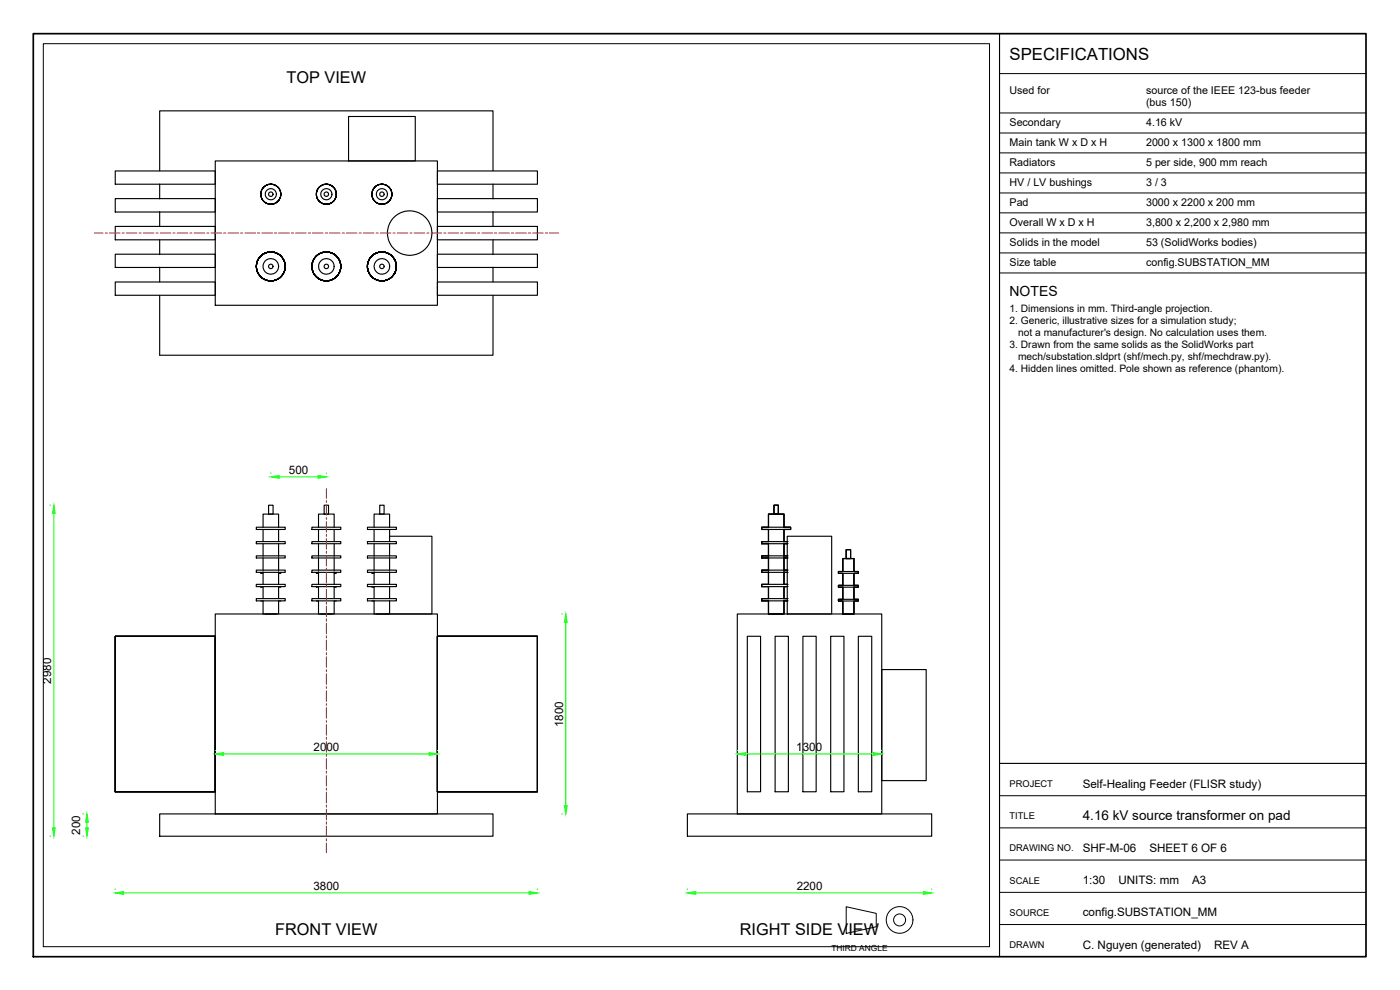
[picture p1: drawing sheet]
<svg xmlns="http://www.w3.org/2000/svg" width="420mm" height="297mm" viewBox="0 0 420 297" stroke-linecap="round" stroke-linejoin="round" font-family="sans-serif">
<!-- layer: VISIBLE -->
<g fill="none" stroke="#000" stroke-width=".34">
<path d="M104.6 35h20v13.3h-20zM34.6 51.3h30v4h-30zM34.6 59.6h30v4h-30zM47.9 51.3v-18h100.1v18M47.9 55.2v4.5M64.6 48.3h66.7v43.3h-66.7zM79.2 56.1a3 3 0 0 1 5 1.2 3 3 0 0 1-3.4 3.9 3 3 0 0 1-1.9-4.8 3 3 0 0 1 3.4-1 3 3 0 0 1 2 2.9 3 3 0 0 0-4.6-2.5 3 3 0 0 0 0 5.2 3 3 0 0 0 4.6-2.5v-.2a3 3 0 0 1-4.2 2.7 3 3 0 0 1-.9-4.9zM95.7 56.2a3 3 0 0 1 5.1 .9 3 3 0 0 1-3.1 4.1 3 3 0 0 1-2.2-4.6 2.98 2.98 0 0 1 3.3-1.2 2.98 2.98 0 0 1 2.1 2.9 2.99 2.99 0 0 0-4.5-2.5 2.99 2.99 0 0 0 0 5.2 2.99 2.99 0 0 0 4.5-2.5v-.2a3 3 0 0 1-4.1 2.8 3 3 0 0 1-1.1-4.9zM112.4 56.2a2.99 2.99 0 0 1 5 .9 2.99 2.99 0 0 1-3 4.1 2.99 2.99 0 0 1-2.3-4.6 2.99 2.99 0 0 1 3.4-1.2 2.99 2.99 0 0 1 2.1 2.9 3 3 0 0 0-4.5-2.5 3 3 0 0 0 0 5.2 3 3 0 0 0 4.5-2.5v-.2a3 3 0 0 1-4.1 2.8 3 3 0 0 1-1.1-4.9zM131.3 51.3h30v4h-30zM131.3 59.6h30v4h-30zM148 55.2v4.5"/>
<path d="M34.6 67.9h30v4.1h-30zM34.6 76.3h30v3.9h-30zM47.9 63.5v4.4M47.9 72v4.4M78.2 76.9a4.3 4.3 0 0 1 7.2 1.4 4.3 4.3 0 0 1-4.4 5.9 4.3 4.3 0 0 1-3.4-6.5 4.3 4.3 0 0 1 7.4 .1 4.3 4.3 0 0 1-3.6 6.5 4.3 4.3 0 0 1-4.1-6.2 4.3 4.3 0 0 1 7.3-.9 4.3 4.3 0 0 1-2.3 7 4.3 4.3 0 0 1-5.3-5.1 4.3 4.3 0 0 1 6.9-2.6 4.3 4.3 0 0 1-.7 7.4 4.3 4.3 0 0 1-6.3-3.9 4.3 4.3 0 0 1 4.4-4.4 4.3 4.3 0 0 1 4.3 4.4 4.3 4.3 0 0 0-6.3-3.9 4.3 4.3 0 0 0-.5 7.4 4.3 4.3 0 0 0 6.8-2.9v-.6v.2a4.3 4.3 0 0 1-6.1 3.7 4.3 4.3 0 0 1-1.3-7zM94.9 76.9a4.3 4.3 0 0 1 7.2 1.7 4.3 4.3 0 0 1-4.9 5.5 4.3 4.3 0 0 1-2.6-6.9 4.3 4.3 0 0 1 7.3 1.1 4.3 4.3 0 0 1-4.4 6 4.3 4.3 0 0 1-3.2-6.8 4.3 4.3 0 0 1 7.4 .5 4.3 4.3 0 0 1-3.9 6.3 4.3 4.3 0 0 1-3.7-6.4 4.3 4.3 0 0 1 7.3-.6 4.3 4.3 0 0 1-2.6 6.8 4.3 4.3 0 0 1-5.1-5.2 4.3 4.3 0 0 1 4.8-3.3 4.3 4.3 0 0 1 3.8 4.4 4.3 4.3 0 0 0-6.4-3.9 4.3 4.3 0 0 0-.5 7.4 4.3 4.3 0 0 0 6.8-2.9l.1-.6v.2a4.3 4.3 0 0 1-6.1 3.7 4.3 4.3 0 0 1-1.3-7zM111.4 77a4.3 4.3 0 0 1 7.3 1.3 4.3 4.3 0 0 1-4.5 5.9 4.3 4.3 0 0 1-3.2-6.7 4.3 4.3 0 0 1 7.4 .5 4.3 4.3 0 0 1-3.9 6.3 4.3 4.3 0 0 1-3.7-6.4 4.3 4.3 0 0 1 7.4-.6 4.3 4.3 0 0 1-3 6.8 4.3 4.3 0 0 1-4.6-5.8 4.3 4.3 0 0 1 7.3-1.1 4.3 4.3 0 0 1-2.3 7 4.3 4.3 0 0 1-5.2-5.3 4.3 4.3 0 0 1 4.7-3.3 4.3 4.3 0 0 1 3.9 4.4 4.4 4.4 0 0 0-6.4-3.9 4.4 4.4 0 0 0-.5 7.4 4.4 4.4 0 0 0 6.8-2.9l.1-.6v.2a4.3 4.3 0 0 1-6 3.7 4.3 4.3 0 0 1-1.6-6.9zM131.3 67.9h30v4.1h-30zM131.3 76.3h30v3.9h-30zM148 72v4.4M148 63.5v4.4M34.6 84.6h30v4h-30z"/>
<path d="M47.9 88.6v18h100.1v-18M47.9 80.2v4.4M131.3 84.6h30v4h-30zM148 80.2v4.4M76.9 158.2h8.7v.7h-8.7zM79 158.3v-4.1h4.6v4.1M79 158.9v3.6M80.6 151.6h1.4v2.6h-1.4zM83.6 158.9v3.6M93.6 158.2h8.7v.7h-8.7zM95.6 158.3v-4.1h4.7v4.1M95.6 158.9v3.6"/>
<path d="M97.3 151.6h1.3v2.6h-1.3zM100.3 158.9v3.6M110.3 158.2h8.7v.7h-8.7zM112.3 158.3v-4.1h4.6v4.1M112.3 158.9v3.6M114 151.6h1.3v2.6h-1.3zM116.9 158.9v3.6M228.6 158.9h2.1M228.6 158.2h8.7v.7h-8.7zM230.6 158.3v-4.1h4.7v4.1M230.6 158.9v3.6M230.7 158.2h-2.1v.7"/>
<path d="M232.3 151.6h1.3v2.6h-1.3zM235.2 158.2h2.1v.7h-2.1M235.3 158.9v3.6M76.9 179.6h8.7v.7h-8.7zM76.9 175.3h8.7v.7h-8.7zM76.9 171.1h8.7v.6h-8.7zM76.9 166.8h8.7v.6h-8.7zM76.9 162.5h8.7v.6h-8.7zM78.3 175.9v.3h.6M78.3 171.7v.3h.6M79 163.1v3.8M79 167.3v3.8"/>
<path d="M79 171.6v3.8M79 176v3.6M83.6 176v3.6M83.6 171.6v3.8M83.6 167.3v3.8M83.6 163.1v3.8M84.3 175.9v.3h-.6M84.3 171.7v.3h-.6M93.6 179.6h8.7v.7h-8.7zM93.6 175.3h8.7v.7h-8.7zM93.6 171.1h8.7v.6h-8.7zM93.6 166.8h8.7v.6h-8.7z"/>
<path d="M93.6 162.5h8.7v.6h-8.7zM95 175.9v.3h.6M95 171.7v.3h.6M95.6 163.1v3.8M95.6 167.3v3.8M95.6 171.6v3.8M95.6 176v3.6M100.3 176v3.6M100.3 171.6v3.8M100.3 167.3v3.8M100.3 163.1v3.8M100.9 175.9v.3h-.6"/>
<path d="M100.9 171.7v.3h-.6M110.3 179.6h8.7v.7h-8.7zM110.3 175.3h8.7v.7h-8.7zM110.3 171.1h8.7v.6h-8.7zM110.3 166.8h8.7v.6h-8.7zM110.3 162.5h8.7v.6h-8.7zM111.6 175.9v.3h.7M111.6 171.7v.3h.7M112.3 163.1v3.8M112.3 167.3v3.8M112.3 171.6v3.8M112.3 176v3.6"/>
<path d="M116.9 176v3.6M116.9 171.6v3.8M116.9 167.3v3.8M116.9 163.1v3.8M116.9 160.9h12.7v23.3h-16.7M228.6 176h2.1M228.6 176h7.8h-1.2M228.6 171.7h2.1M228.6 171.7h7.8h-1.2M228.6 167.4h2.1M228.6 167.4h7.8h-1.2M228.6 163.1h2.1"/>
<path d="M228.6 163.1h7.8h-1.2M230.6 163.1v3.8M230.6 167.3v3.8M230.6 171.6v3.8M230.6 176v3.6M230.7 179.6h-2.1v.7M230.7 175.3h-2.1v.7M230.7 171.1h-2.1v.6M230.7 166.8h-2.1v.6M230.7 162.5h-2.1v.6M235.2 179.6h1.2h-7.8v.7M235.2 175.3h1.2h-7.8v.7"/>
<path d="M235.2 171.1h1.2h-7.8v.6M235.2 166.8h1.2h-7.8v.6M235.2 162.5h1.2h-7.8v.6M235.3 176v3.6M235.3 171.6v3.8M235.3 167.3v3.8M235.3 163.1v3.8M236.3 160.9h13.3v23.3h-13.3zM251.6 172h.7a.69 .69 0 0 1 .7 .3 .69 .69 0 0 1-.1 .8v2.6M251.6 176.2l1.3-.1v3.7M251.6 179.8h6v.5h-6zM251.6 175.6h6v.6h-6z"/>
<path d="M251.6 171.5h6v.5h-6zM252.9 179.8h-1.3v.5M252.9 175.6h-1.3v.6M252.9 171.5h-1.3v.5M252.9 171.4v-3.8h3.4v3.8M254 164.9h1.3v2.7h-1.3zM256.3 175.6h1.3v.6l-1.3-.1v3.7M256.3 171.5h1.3v.5h-.6a.69 .69 0 0 0-.8 .3 .69 .69 0 0 0 .1 .8v2.6M256.3 179.8h1.3v.5h-1.3M34.6 190.9h30v46.7h-30zM64.6 184.2h66.7v60h-66.7zM78.3 180.3h.6"/>
<path d="M79 180.2v4h4.6v-4M79.6 184.2h3.3M83.7 180.3h.6M95 180.3h.6M95.6 180.2v4h4.7v-4M96.3 184.2h3.3M100.3 180.3h.6M111.6 180.3h.7M112.3 180.2v4h4.6v-4M131.3 190.9h30v46.7h-30zM221.3 184.2h43.3v60h-43.3zM224.3 190.9h4v46.7h-4z"/>
<path d="M228.6 180.3h2.1M228.6 180.3h7.8h-1.2M230.6 180.2v4h4.7v-4M232.6 190.9h4v46.7h-4zM241 190.9h3.9v46.7h-3.9zM249.3 190.9h4v46.7h-4zM251.6 180.3h1.3M252.9 180.4v3.8h3.4v-3.8M257.6 190.9h4v46.7h-4zM264.6 200.9h13.4v33.3h-13.4zM47.9 244.2h100.1v6.7h-100.1zM206.3 244.2h73.3v6.7h-73.3z"/>
<circle cx="81.3" cy="58.3" r="1.66"/>
<circle cx="81.3" cy="58.3" r=".67"/>
<circle cx="97.9" cy="58.3" r=".65"/>
<circle cx="97.9" cy="58.3" r="1.67"/>
<circle cx="114.6" cy="58.3" r=".67"/>
<circle cx="114.6" cy="58.3" r="1.67"/>
<circle cx="81.3" cy="79.9" r="2.33"/>
<circle cx="81.3" cy="79.9" r=".67"/>
<circle cx="97.9" cy="79.9" r=".65"/>
<circle cx="98" cy="79.9" r="2.33"/>
<circle cx="114.6" cy="79.9" r=".67"/>
<circle cx="114.6" cy="79.9" r="2.32"/>
<circle cx="122.9" cy="69.9" r="6.7"/>
</g>
<!-- layer: CENTER -->
<g fill="none" stroke="#f00" stroke-width=".3">
<path d="M28.3 69.9h2.6M31.6 69.9h.6M32.9 69.9h3.1M36.7 69.9h.6M37.9 69.9h3.2M41.7 69.9h.7M43 69.9h3.2M46.8 69.9h.7M48.1 69.9h3.2M51.9 69.9h.6M53.2 69.9h3.1M57 69.9h.6"/>
<path d="M58.3 69.9h3.1M62.1 69.9h.6M63.3 69.9h3.2M67.1 69.9h.7M68.4 69.9h3.2M72.2 69.9h.7M73.5 69.9h3.2M77.3 69.9h.6M78.6 69.9h3.1M82.4 69.9h.6M83.7 69.9h3.1M87.5 69.9h.6"/>
<path d="M88.7 69.9h3.2M92.5 69.9h.7M93.8 69.9h3.2M97.6 69.9h.7M98.9 69.9h3.2M102.7 69.9h.6M104 69.9h3.1M107.8 69.9h.6M109.1 69.9h3.1M112.9 69.9h.6M114.1 69.9h3.2M117.9 69.9h.7"/>
<path d="M119.2 69.9h3.2M123 69.9h.7M124.3 69.9h3.2M128.1 69.9h.6M129.4 69.9h3.1M133.2 69.9h.6M134.5 69.9h3.1M138.3 69.9h.6M139.5 69.9h3.2M143.3 69.9h.7M144.6 69.9h3.2M148.4 69.9h.7"/>
<path d="M149.7 69.9h3.2M153.5 69.9h.6M154.8 69.9h3.1M158.6 69.9h.6M159.9 69.9h3.1M163.7 69.9h.6M164.9 69.9h2.7M98 146.6v2.9M98 150.1v.7M98 151.4v3.2M98 155.2v.7M98 156.5v3.2"/>
<path d="M98 160.3v.6M98 161.6v3.1M98 165.4v.6M98 166.7v3.1M98 170.5v.6M98 171.7v3.2M98 175.5v.7M98 176.8v3.2M98 180.6v.7M98 181.9v3.2M98 185.7v.6M98 187v3.1"/>
<path d="M98 190.8v.6M98 192.1v3.1M98 195.8v.7M98 197.1v3.2M98 200.9v.6M98 202.2v3.1M98 206v.6M98 207.2v3.2M98 211.1v.6M98 212.3v3.2M98 216.1v.7M98 217.4v3.2"/>
<path d="M98 221.2v.7M98 222.5v3.2M98 226.3v.6M98 227.6v3.1M98 231.4v.6M98 232.6v3.2M98 236.5v.6M98 237.7v3.2M98 241.5v.7M98 242.8v3.2M98 246.6v.7M98 247.9v3.2"/>
<path d="M98 251.7v.6M98 253v2.8"/>
</g>
<!-- layer: DIM -->
<g fill="none" stroke="#0f0" stroke-width=".3">
<path d="M14.9 151.6h.3M16.2 154.1v94.3M81.3 141.9v.2M83.8 143.1h11.7M98 141.9v.2M168.6 184.2h.2M169.8 186.8v54.9M64.6 225v.2M67.1 226.2h61.7M131.3 225v.2M221.3 225v.2M223.8 226.2h38.3"/>
<path d="M264.6 225v.2M14.9 250.9h.3M24.9 250.9h.2M24.9 244.2h.2M26.1 246.7v1.7M168.6 244.2h.2M34.6 266.7v.2M37.1 267.9h121.7M161.3 266.7v.2M206.3 266.7v.2M208.8 267.9h68.3M279.6 266.7v.2"/>
</g>
<g fill="#0f0" stroke="#0f0" stroke-width=".3">
<path d="M15.7 248.4h.9l-.4 2.5z"/>
<path d="M16.2 151.6l.4 2.5h-.9z"/>
<path d="M34.6 267.9l2.5-.4v.8z"/>
<path d="M158.8 267.5l2.5 .4-2.5 .4z"/>
<path d="M206.3 267.9l2.5-.4v.8z"/>
<path d="M277.1 267.5l2.5 .4-2.5 .4z"/>
<path d="M64.6 226.2l2.5-.4v.8z"/>
<path d="M128.8 225.8l2.5 .4-2.5 .4z"/>
<path d="M169.4 241.7h.8l-.4 2.5z"/>
<path d="M169.8 184.2l.4 2.6h-.8z"/>
<path d="M25.7 248.4h.8l-.4 2.5z"/>
<path d="M26.1 244.2l.4 2.5h-.8z"/>
<path d="M81.3 143.1l2.5-.5v.9z"/>
<path d="M95.5 142.6l2.5 .5-2.5 .4z"/>
<path d="M221.3 226.2l2.5-.4v.8z"/>
<path d="M262.1 225.8l2.5 .4-2.5 .4z"/>
</g>
<!-- layer: TITLE -->
<path d="M10 10.1h400v276.9h-400z" fill="none" stroke="#000" stroke-width=".51"/>
<path d="M300 10.1v276.9M300 229.1h110" fill="none" stroke="#000" stroke-width=".34"/>
<!-- layer: VIEWPORTS -->
<path d="M13 13.1h284v270.9h-284z" fill="none" stroke="#000" stroke-width=".3"/>
<!-- layer: TITLE -->
<g fill="none" stroke="#000" stroke-width=".3">
<path d="M300 22.1h110M300 33.9h110M300 39.9h110M300 45.9h110M300 51.9h110M300 57.9h110M300 63.9h110M300 69.9h110M300 75.9h110M300 81.9h110M300 238.7h110M300 248.4h110"/>
<path d="M300 258h110M254 272.1l9 2v4l-9 2zM300 267.7h110M300 277.4h110"/>
<circle cx="270" cy="276" r="4"/>
<circle cx="270" cy="276" r="1.8"/>
</g>
<text font-size="5" x="303" y="18.1">SPECIFICATIONS</text>
<g font-size="4.9">
<text x="86" y="24.8">TOP VIEW</text>
<text x="82.6" y="280.4">FRONT VIEW</text>
<text x="222" y="280.4">RIGHT SIDE VIEW</text>
</g>
<text font-size="4.2" x="303" y="88.7">NOTES</text>
<text font-size="4.1" x="325" y="246">4.16 kV source transformer on pad</text>
<g font-size="3.5">
<text x="86.7" y="142.3">500</text>
<text x="15.3" y="205.1" transform="rotate(-90 15.3 205.1)">2980</text>
<text x="169" y="218.2" transform="rotate(-90 169 218.2)">1800</text>
<text x="94.1" y="225.4">2000</text>
<text x="239" y="225.4">1300</text>
<text x="325" y="236.3">Self-Healing Feeder (FLISR study)</text>
<text x="24.1" y="250.4" transform="rotate(-90 24.1 250.4)">200</text>
<text x="325" y="255.7">SHF-M-06</text>
<text x="344.9" y="255.7">SHEET 6 OF 6</text>
<text x="94.1" y="267.1">3800</text>
<text x="239.1" y="267.1">2200</text>
<text x="325" y="265.3">1:30</text>
<text x="335.6" y="265.3">UNITS: mm</text>
<text x="357.7" y="265.3">A3</text>
<text x="325" y="275">config.SUBSTATION_MM</text>
<text x="325" y="284.7">C. Nguyen (generated)</text>
<text x="364.4" y="284.7">REV A</text>
</g>
<g font-size="3.2">
<text x="303" y="28.1">Used for</text>
<text x="344" y="28.1">source of the IEEE 123-bus feeder</text>
<text x="344" y="31.7">(bus 150)</text>
<text x="303" y="37.7">Secondary</text>
<text x="344" y="37.7">4.16 kV</text>
<text x="303" y="43.7">Main tank W x D x H</text>
<text x="344" y="43.7">2000 x 1300 x 1800 mm</text>
<text x="303" y="49.7">Radiators</text>
<text x="344" y="49.7">5 per side, 900 mm reach</text>
<text x="303" y="55.7">HV / LV bushings</text>
<text x="344" y="55.7">3 / 3</text>
<text x="303" y="61.7">Pad</text>
<text x="344" y="61.7">3000 x 2200 x 200 mm</text>
<text x="303" y="67.7">Overall W x D x H</text>
<text x="344" y="67.7">3,800 x 2,200 x 2,980 mm</text>
<text x="303" y="73.7">Solids in the model</text>
<text x="344" y="73.7">53 (SolidWorks bodies)</text>
<text x="303" y="79.7">Size table</text>
<text x="344" y="79.7">config.SUBSTATION_MM</text>
</g>
<g font-size="3.1">
<text x="303" y="93.7">1. Dimensions in mm. Third-angle projection.</text>
<text x="303" y="97.3">2. Generic, illustrative sizes for a simulation study;</text>
<text x="305.5" y="100.9">not a manufacturer's design. No calculation uses them.</text>
<text x="303" y="104.5">3. Drawn from the same solids as the SolidWorks part</text>
<text x="303" y="111.7">4. Hidden lines omitted. Pole shown as reference (phantom).</text>
<text x="305.5" y="108.1">mech/substation.sldprt (shf/mech.py, shf/mechdraw.py).</text>
</g>
<g font-size="2.8">
<text x="303" y="236.1">PROJECT</text>
<text x="303" y="245.8">TITLE</text>
<text x="303" y="255.5">DRAWING NO.</text>
<text x="303" y="265.1">SCALE</text>
<text x="303" y="274.8">SOURCE</text>
<text x="303" y="284.5">DRAWN</text>
</g>
<text font-size="2.5" x="249.5" y="285.4">THIRD ANGLE</text>
</svg>
